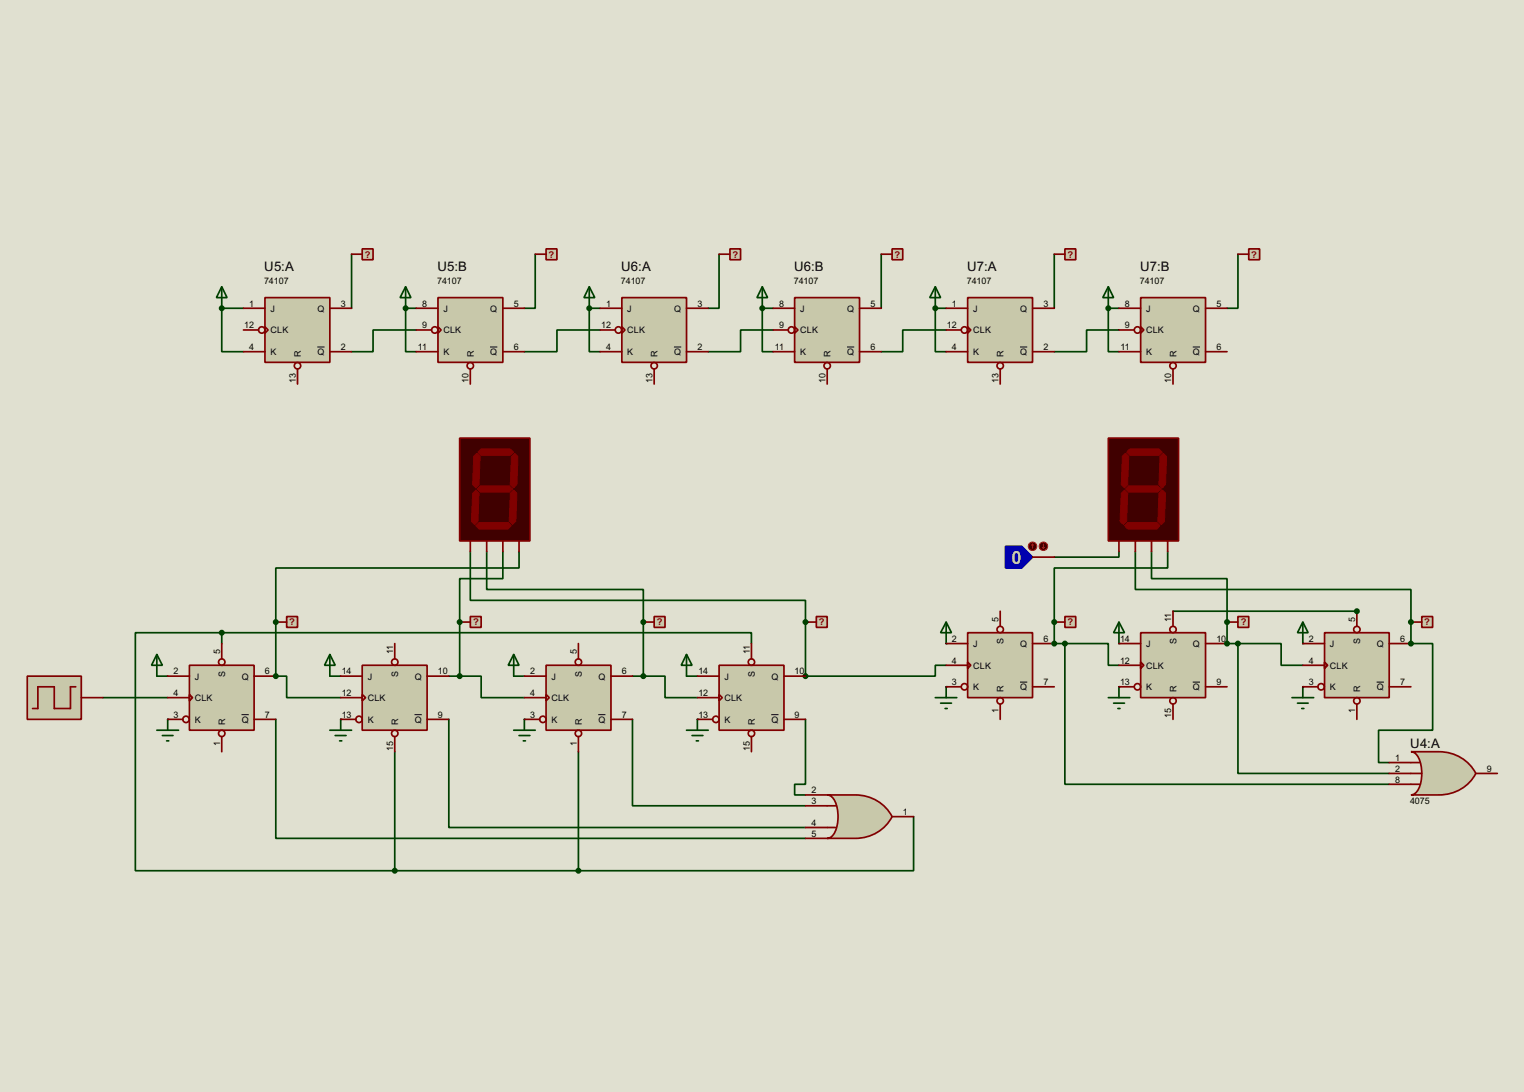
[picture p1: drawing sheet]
<svg xmlns="http://www.w3.org/2000/svg" width="358mm" height="256mm" viewBox="0 0 358 256" stroke-linecap="round" stroke-linejoin="round" font-family="sans-serif">
<path d="M0 0h358.1v256.5h-358.1z" fill="#e0e0d0"/>
<path d="M82.6 59.7v12.7M52.1 72.4v10.2h5.1" fill="none" stroke="#004000" stroke-width=".4"/>
<circle cx="52.1" cy="72.4" r=".2" fill="#004000"/>
<path d="M125.8 59.7v12.7h-2.6M52.1 72.4h5.1M95.3 72.4h2.5M97.8 77.5h-10.1v5.1h-5.1" fill="none" stroke="#004000" stroke-width=".4"/>
<circle cx="95.3" cy="72.4" r=".2" fill="#004000"/>
<path d="M169 59.7v12.7h-2.6M95.3 72.4v10.2h2.5M138.5 72.4v10.2h2.5M141 77.5h-10.1v5.1h-7.7" fill="none" stroke="#004000" stroke-width=".4"/>
<circle cx="138.5" cy="72.4" r=".2" fill="#004000"/>
<path d="M207.1 59.7v12.7M138.5 72.4h2.5M179.1 72.4v10.2h2.6M181.7 77.5h-7.7v5.1h-7.6" fill="none" stroke="#004000" stroke-width=".4"/>
<circle cx="179.1" cy="72.4" r=".2" fill="#004000"/>
<path d="M247.7 59.7v12.7M179.1 72.4h2.6M219.8 72.4v10.2h2.5M222.3 77.5h-10.2v5.1h-5" fill="none" stroke="#004000" stroke-width=".4"/>
<circle cx="219.8" cy="72.4" r=".2" fill="#004000"/>
<path d="M290.9 59.7v12.7h-2.6M219.8 72.4h2.5M260.4 72.4h2.5M262.9 77.5h-7.6v5.1h-7.6" fill="none" stroke="#004000" stroke-width=".4"/>
<circle cx="260.4" cy="72.4" r=".2" fill="#004000"/>
<path d="M260.4 72.4v10.2h2.5" fill="none" stroke="#004000" stroke-width=".4"/>
<g fill="#004000">
<circle cx="64.8" cy="146.1" r=".2"/>
<circle cx="108" cy="146.1" r=".2"/>
<circle cx="151.2" cy="146.1" r=".2"/>
<circle cx="189.3" cy="146.1" r=".2"/>
</g>
<path d="M110.5 129.6v11.4h78.8v5.1M114.4 129.6v8.9h36.8v7.6M118.2 129.6v6.3h-10.2v10.2M122 129.6v3.8h-57.2v12.7" fill="none" stroke="#004000" stroke-width=".4"/>
<circle cx="247.7" cy="146.1" r=".2" fill="#004000"/>
<path d="M274.4 129.6v3.8h-26.7v12.7" fill="none" stroke="#004000" stroke-width=".4"/>
<circle cx="331.5" cy="146.1" r=".2" fill="#004000"/>
<path d="M266.8 129.6v8.9h64.7v7.6" fill="none" stroke="#004000" stroke-width=".4"/>
<circle cx="288.3" cy="146.1" r=".2" fill="#004000"/>
<path d="M262.9 129.6v1.3h-15.2M270.6 129.6v6.3h17.7v10.2M77.5 158.8h2.6M189.3 146.1v12.7" fill="none" stroke="#004000" stroke-width=".4"/>
<circle cx="80.1" cy="169" r=".2" fill="#004000"/>
<path d="M120.7 158.8h2.5" fill="none" stroke="#004000" stroke-width=".4"/>
<circle cx="123.2" cy="169" r=".2" fill="#004000"/>
<path d="M161.3 158.8h2.6" fill="none" stroke="#004000" stroke-width=".4"/>
<g fill="#004000">
<circle cx="189.3" cy="158.8" r=".2"/>
<circle cx="163.9" cy="169" r=".2"/>
</g>
<path d="M36.9 158.8h2.5" fill="none" stroke="#004000" stroke-width=".4"/>
<circle cx="39.4" cy="169" r=".2" fill="#004000"/>
<path d="M64.8 146.1v12.7" fill="none" stroke="#004000" stroke-width=".4"/>
<circle cx="64.8" cy="158.8" r=".2" fill="#004000"/>
<g fill="none" stroke="#004000" stroke-width=".4">
<path d="M52.1 148.6h124.5v2.6M52.1 148.6h-20.3v55.9h61M52.1 148.6v2.6M64.8 158.8h2.6v5.1h12.7M105.5 158.8h2.5M108 158.8h5.1v5.1h10.1M108 146.1v12.7M148.6 158.8h2.6M151.2 158.8h5.1v5.1h7.6M151.2 146.1v12.7M64.8 169v27.9h124.5M92.8 176.6v27.9"/>
<path d="M105.5 169v25.4h83.8M135.9 176.6v27.9M148.6 169v20.3h40.7M189.3 169v15.2h-2.6v2.5h2.6M214.7 191.8v12.7h-78.8M92.8 204.5h43.1"/>
</g>
<g fill="#004000">
<circle cx="262.9" cy="151.2" r=".2"/>
<circle cx="262.9" cy="161.3" r=".2"/>
<circle cx="222.3" cy="151.2" r=".2"/>
</g>
<path d="M222.3 156.3h-2.5v2.5h-30.5" fill="none" stroke="#004000" stroke-width=".4"/>
<g fill="#004000">
<circle cx="222.3" cy="161.3" r=".2"/>
<circle cx="306.1" cy="151.2" r=".2"/>
<circle cx="306.1" cy="161.3" r=".2"/>
</g>
<path d="M247.7 146.1v5.1" fill="none" stroke="#004000" stroke-width=".4"/>
<circle cx="247.7" cy="151.2" r=".2" fill="#004000"/>
<path d="M288.3 146.1v5.1" fill="none" stroke="#004000" stroke-width=".4"/>
<circle cx="288.3" cy="151.2" r=".2" fill="#004000"/>
<path d="M247.7 151.2h2.5M250.2 151.2h10.2v5.1h2.5M250.2 151.2v33h76.2M288.3 151.2h2.6M290.9 151.2h10.1v5.1h5.1M290.9 151.2v30.5h35.5M331.5 146.1v5.1" fill="none" stroke="#004000" stroke-width=".4"/>
<circle cx="331.5" cy="151.2" r=".2" fill="#004000"/>
<path d="M331.5 151.2h5.1v20.3h-12.7v7.6h2.5" fill="none" stroke="#004000" stroke-width=".4"/>
<circle cx="318.8" cy="143.6" r=".2" fill="#004000"/>
<path d="M52.1 67.4l1.3 2.5h-2.5zM52.1 67.4v5M95.3 67.4l1.3 2.5h-2.6zM95.3 67.4v5M138.5 67.4l1.3 2.5h-2.6zM138.5 67.4v5M179.1 67.4l1.3 2.5h-2.5zM179.1 67.4v5M275.6 143.6h43.2M24.2 163.9h15.2" fill="none" stroke="#004000" stroke-width=".4"/>
<path d="M85.1 58.5h2.6v2.5h-2.6z" fill="#c8c8aa" stroke="#800000" stroke-width=".4"/>
<path d="M82.6 59.7h2.5" fill="none" stroke="#800000" stroke-width=".4"/>
<path d="M128.3 58.5h2.6v2.5h-2.6z" fill="#c8c8aa" stroke="#800000" stroke-width=".4"/>
<path d="M125.8 59.7h2.5" fill="none" stroke="#800000" stroke-width=".4"/>
<path d="M171.5 58.5h2.5v2.5h-2.5z" fill="#c8c8aa" stroke="#800000" stroke-width=".4"/>
<path d="M169 59.7h2.5" fill="none" stroke="#800000" stroke-width=".4"/>
<path d="M209.6 58.5h2.5v2.5h-2.5z" fill="#c8c8aa" stroke="#800000" stroke-width=".4"/>
<path d="M207.1 59.7h2.5" fill="none" stroke="#800000" stroke-width=".4"/>
<path d="M62.3 69.9h15.2v15.2h-15.2z" fill="#c8c8aa" stroke="#800000" stroke-width=".4"/>
<g fill="none" stroke="#800000" stroke-width=".4">
<path d="M57.2 72.4h5.1M57.2 77.5h3.6M62.3 76.8l.7 .7-.7 .8zM77.5 72.4h5.1M57.2 82.6h5.1M69.9 86.7v3.5M77.5 82.6h5.1"/>
<circle cx="61.5" cy="77.5" r=".75"/>
<circle cx="69.9" cy="85.9" r=".75"/>
</g>
<path d="M74.6 81.5h1.7" fill="none" stroke="#000" stroke-width=".23"/>
<circle cx="52.1" cy="72.4" r=".5" fill="#004000" stroke="#004000" stroke-width=".4"/>
<path d="M102.9 69.9h15.3v15.2h-15.3z" fill="#c8c8aa" stroke="#800000" stroke-width=".4"/>
<g fill="none" stroke="#800000" stroke-width=".4">
<path d="M97.8 72.4h5.1M97.8 77.5h3.6M102.9 76.8l.8 .7-.8 .8zM118.2 72.4h5M97.8 82.6h5.1M110.5 86.7v3.5M118.2 82.6h5"/>
<circle cx="102.1" cy="77.5" r=".75"/>
<circle cx="110.5" cy="85.9" r=".75"/>
</g>
<path d="M115.2 81.5h1.7" fill="none" stroke="#000" stroke-width=".23"/>
<circle cx="95.3" cy="72.4" r=".5" fill="#004000" stroke="#004000" stroke-width=".4"/>
<path d="M146.1 69.9h15.2v15.2h-15.2z" fill="#c8c8aa" stroke="#800000" stroke-width=".4"/>
<g fill="none" stroke="#800000" stroke-width=".4">
<path d="M141 72.4h5.1M141 77.5h3.6M146.1 76.8l.8 .7-.8 .8zM161.3 72.4h5.1M141 82.6h5.1M153.7 86.7v3.5M161.3 82.6h5.1"/>
<circle cx="145.3" cy="77.5" r=".75"/>
<circle cx="153.7" cy="85.9" r=".75"/>
</g>
<path d="M158.4 81.5h1.7" fill="none" stroke="#000" stroke-width=".23"/>
<circle cx="138.4" cy="72.4" r=".5" fill="#004000" stroke="#004000" stroke-width=".4"/>
<path d="M186.7 69.9h15.3v15.2h-15.3z" fill="#c8c8aa" stroke="#800000" stroke-width=".4"/>
<g fill="none" stroke="#800000" stroke-width=".4">
<path d="M181.7 72.4h5M181.7 77.5h3.5M186.7 76.8l.8 .7-.8 .8zM202 72.4h5.1M181.7 82.6h5M194.4 86.7v3.5M202 82.6h5.1"/>
<circle cx="185.9" cy="77.5" r=".75"/>
<circle cx="194.3" cy="85.9" r=".75"/>
</g>
<path d="M199 81.5h1.7" fill="none" stroke="#000" stroke-width=".23"/>
<circle cx="179.1" cy="72.4" r=".5" fill="#004000" stroke="#004000" stroke-width=".4"/>
<path d="M219.8 67.4l1.2 2.5h-2.5zM219.8 67.4v5M260.4 67.4l1.3 2.5h-2.6zM260.4 67.4v5" fill="none" stroke="#004000" stroke-width=".4"/>
<path d="M250.2 58.5h2.6v2.5h-2.6z" fill="#c8c8aa" stroke="#800000" stroke-width=".4"/>
<path d="M247.7 59.7h2.5" fill="none" stroke="#800000" stroke-width=".4"/>
<path d="M293.4 58.5h2.6v2.5h-2.6z" fill="#c8c8aa" stroke="#800000" stroke-width=".4"/>
<path d="M290.9 59.7h2.5" fill="none" stroke="#800000" stroke-width=".4"/>
<path d="M227.4 69.9h15.2v15.2h-15.2z" fill="#c8c8aa" stroke="#800000" stroke-width=".4"/>
<g fill="none" stroke="#800000" stroke-width=".4">
<path d="M222.3 72.4h5.1M222.3 77.5h3.6M227.4 76.8l.7 .7-.7 .8zM242.6 72.4h5.1M222.3 82.6h5.1M235 86.7v3.5M242.6 82.6h5.1"/>
<circle cx="226.6" cy="77.5" r=".75"/>
<circle cx="235" cy="85.9" r=".75"/>
</g>
<path d="M239.7 81.5h1.7" fill="none" stroke="#000" stroke-width=".23"/>
<circle cx="219.7" cy="72.4" r=".5" fill="#004000" stroke="#004000" stroke-width=".4"/>
<path d="M268 69.9h15.3v15.2h-15.3z" fill="#c8c8aa" stroke="#800000" stroke-width=".4"/>
<g fill="none" stroke="#800000" stroke-width=".4">
<path d="M262.9 72.4h5.1M262.9 77.5h3.6M268 76.8l.8 .7-.8 .8zM283.3 72.4h5M262.9 82.6h5.1M275.6 86.7v3.5M283.3 82.6h5"/>
<circle cx="267.2" cy="77.5" r=".75"/>
<circle cx="275.6" cy="85.9" r=".75"/>
</g>
<path d="M280.3 81.5h1.7" fill="none" stroke="#000" stroke-width=".23"/>
<circle cx="260.4" cy="72.4" r=".5" fill="#004000" stroke="#004000" stroke-width=".4"/>
<path d="M36.9 153.7l1.3 2.6h-2.6zM36.9 153.7v5.1M77.5 153.7l1.3 2.6h-2.5zM77.5 153.7v5.1M120.7 153.7l1.3 2.6h-2.6zM120.7 153.7v5.1M161.3 153.7l1.3 2.6h-2.5zM161.3 153.7v5.1" fill="none" stroke="#004000" stroke-width=".4"/>
<path d="M67.4 144.8h2.5v2.6h-2.5z" fill="#c8c8aa" stroke="#800000" stroke-width=".4"/>
<path d="M64.8 146.1h2.6" fill="none" stroke="#800000" stroke-width=".4"/>
<path d="M110.5 144.8h2.6v2.6h-2.6z" fill="#c8c8aa" stroke="#800000" stroke-width=".4"/>
<path d="M108 146.1h2.5" fill="none" stroke="#800000" stroke-width=".4"/>
<path d="M153.7 144.8h2.6v2.6h-2.6z" fill="#c8c8aa" stroke="#800000" stroke-width=".4"/>
<path d="M151.2 146.1h2.5" fill="none" stroke="#800000" stroke-width=".4"/>
<path d="M191.8 144.8h2.6v2.6h-2.6z" fill="#c8c8aa" stroke="#800000" stroke-width=".4"/>
<path d="M189.3 146.1h2.5" fill="none" stroke="#800000" stroke-width=".4"/>
<g fill="#004000" stroke="#004000" stroke-width=".4">
<circle cx="64.8" cy="146.1" r=".5"/>
<circle cx="108" cy="146.1" r=".5"/>
<circle cx="151.1" cy="146.1" r=".5"/>
<circle cx="189.2" cy="146.1" r=".5"/>
</g>
<path d="M108 102.9h16.5v24.2h-16.5z" fill="#400000" stroke="#800000" stroke-width=".4"/>
<g fill="#800000" stroke="#800000" stroke-width=".23">
<path d="M112.3 106.2l.8-.7h6.8l.8 .7-.8 .8h-6.8z" fill-rule="evenodd"/>
<path d="M120.2 107.2l.8-.7 .7 .7-.2 6.6-.8 .8-.8-.8z" fill-rule="evenodd"/>
<path d="M112.8 114.1h6.9l.8 .8-.8 .7h-6.9l-.7-.7z" fill-rule="evenodd"/>
<path d="M111.3 107.2l.8-.7 .7 .7-.2 6.6-.8 .8-.7-.8z" fill-rule="evenodd"/>
<path d="M119.9 115.9l.8-.8 .8 .8-.3 6.6-.7 .7-.8-.7z" fill-rule="evenodd"/>
<path d="M111.8 123.5l.8-.8h6.8l.8 .8-.8 .8h-6.8z" fill-rule="evenodd"/>
<path d="M111.8 115.1l.8 .8-.3 6.6-.7 .7-.8-.7 .3-6.6z" fill-rule="evenodd"/>
</g>
<path d="M110.5 127.1v2.5M114.4 127.1v2.5M118.2 127.1v2.5M122 127.1v2.5" fill="none" stroke="#800000" stroke-width=".4"/>
<path d="M250.2 144.8h2.6v2.6h-2.6z" fill="#c8c8aa" stroke="#800000" stroke-width=".4"/>
<path d="M247.7 146.1h2.5" fill="none" stroke="#800000" stroke-width=".4"/>
<path d="M290.9 144.8h2.5v2.6h-2.5z" fill="#c8c8aa" stroke="#800000" stroke-width=".4"/>
<path d="M288.3 146.1h2.6" fill="none" stroke="#800000" stroke-width=".4"/>
<path d="M334.1 144.8h2.5v2.6h-2.5z" fill="#c8c8aa" stroke="#800000" stroke-width=".4"/>
<path d="M331.5 146.1h2.6" fill="none" stroke="#800000" stroke-width=".4"/>
<circle cx="247.7" cy="146.1" r=".5" fill="#004000" stroke="#004000" stroke-width=".4"/>
<path d="M260.4 102.9h16.5v24.2h-16.5z" fill="#400000" stroke="#800000" stroke-width=".4"/>
<g fill="#800000" stroke="#800000" stroke-width=".23">
<path d="M264.7 106.2l.8-.7h6.8l.8 .7-.8 .8h-6.8z" fill-rule="evenodd"/>
<path d="M272.6 107.2l.8-.7 .7 .7-.2 6.6-.8 .8-.8-.8z" fill-rule="evenodd"/>
<path d="M265.2 114.1h6.9l.8 .8-.8 .7h-6.9l-.7-.7z" fill-rule="evenodd"/>
<path d="M263.7 107.2l.8-.7 .7 .7-.2 6.6-.8 .8-.7-.8z" fill-rule="evenodd"/>
<path d="M272.3 115.9l.8-.8 .8 .8-.3 6.6-.7 .7-.8-.7z" fill-rule="evenodd"/>
<path d="M264.2 123.5l.8-.8h6.8l.8 .8-.8 .8h-6.8z" fill-rule="evenodd"/>
<path d="M263.5 115.9l.7-.8 .8 .8-.3 6.6-.7 .7-.8-.7z" fill-rule="evenodd"/>
</g>
<path d="M262.9 127.1v2.5M266.8 127.1v2.5M270.6 127.1v2.5M274.4 127.1v2.5" fill="none" stroke="#800000" stroke-width=".4"/>
<g fill="#004000" stroke="#004000" stroke-width=".4">
<circle cx="331.5" cy="146.1" r=".5"/>
<circle cx="288.3" cy="146.1" r=".5"/>
</g>
<path d="M236.3 128.3h3.8l2.5 2.6-2.5 2.5h-3.8z" fill-rule="evenodd" fill="#0000c0" stroke="#000080" stroke-width=".4"/>
<path d="M242.6 130.9h5.1" fill="none" stroke="#800000" stroke-width=".4"/>
<circle cx="242.6" cy="128.3" r="1" fill="#400000" stroke="#f00" stroke-width=".23"/>
<path d="M242.6 127.8l-.2 .3M242.6 127.8l.3 .3M242.6 127.8v1" fill="none" stroke="#f00" stroke-width=".23"/>
<circle cx="245.1" cy="128.3" r="1" fill="#400000" stroke="#f00" stroke-width=".23"/>
<path d="M244.9 128.6l.3 .2M245.2 127.8v1M245.4 128.6l-.2 .2" fill="none" stroke="#f00" stroke-width=".23"/>
<circle cx="189.2" cy="158.8" r=".5" fill="#004000" stroke="#004000" stroke-width=".4"/>
<path d="M77.5 171.5h5.1M78.8 172.8h2.5M79.8 174h.5M80.1 169v2.5" fill="none" stroke="#004000" stroke-width=".4"/>
<path d="M85.1 156.3h15.3v15.2h-15.3z" fill="#c8c8aa" stroke="#800000" stroke-width=".4"/>
<g fill="none" stroke="#800000" stroke-width=".4">
<path d="M80.1 158.8h5M92.8 151.2v3.5M100.4 158.8h5.1M80.1 163.9h5M80.1 169h3.5M85.1 163.1l.8 .8-.8 .7zM92.8 173v3.6M100.4 169h5.1"/>
<circle cx="92.7" cy="155.5" r=".75"/>
<circle cx="84.3" cy="169" r=".75"/>
<circle cx="92.7" cy="172.3" r=".75"/>
</g>
<path d="M97.4 167.9h1.7" fill="none" stroke="#000" stroke-width=".23"/>
<path d="M120.7 171.5h5.1M122 172.8h2.5M123 174h.5M123.2 169v2.5" fill="none" stroke="#004000" stroke-width=".4"/>
<path d="M128.3 156.3h15.3v15.2h-15.3z" fill="#c8c8aa" stroke="#800000" stroke-width=".4"/>
<g fill="none" stroke="#800000" stroke-width=".4">
<path d="M123.2 158.8h5.1M135.9 151.2v3.5M143.6 158.8h5M123.2 163.9h5.1M123.2 169h3.6M128.3 163.1l.8 .8-.8 .7zM135.9 173v3.6M143.6 169h5"/>
<circle cx="135.9" cy="155.5" r=".75"/>
<circle cx="127.5" cy="169" r=".75"/>
<circle cx="135.9" cy="172.3" r=".75"/>
</g>
<path d="M140.6 167.9h1.7" fill="none" stroke="#000" stroke-width=".23"/>
<path d="M161.3 171.5h5.1M162.6 172.8h2.6M163.6 174h.5M163.9 169v2.5" fill="none" stroke="#004000" stroke-width=".4"/>
<path d="M169 156.3h15.2v15.2h-15.2z" fill="#c8c8aa" stroke="#800000" stroke-width=".4"/>
<g fill="none" stroke="#800000" stroke-width=".4">
<path d="M163.9 158.8h5.1M176.6 151.2v3.5M184.2 158.8h5.1M163.9 163.9h5.1M163.9 169h3.5M169 163.1l.7 .8-.7 .7zM176.6 173v3.6M184.2 169h5.1"/>
<circle cx="176.5" cy="155.5" r=".75"/>
<circle cx="168.2" cy="169" r=".75"/>
<circle cx="176.5" cy="172.3" r=".75"/>
</g>
<path d="M181.2 167.9h1.7" fill="none" stroke="#000" stroke-width=".23"/>
<path d="M36.9 171.5h5.1M38.2 172.8h2.5M39.2 174h.5M39.4 169v2.5" fill="none" stroke="#004000" stroke-width=".4"/>
<path d="M44.5 156.3h15.2v15.2h-15.2z" fill="#c8c8aa" stroke="#800000" stroke-width=".4"/>
<g fill="none" stroke="#800000" stroke-width=".4">
<path d="M39.4 158.8h5.1M52.1 151.2v3.5M59.7 158.8h5.1M39.4 163.9h5.1M39.4 169h3.6M44.5 163.1l.8 .8-.8 .7zM52.1 173v3.6M59.7 169h5.1"/>
<circle cx="52.1" cy="155.5" r=".75"/>
<circle cx="43.7" cy="169" r=".75"/>
<circle cx="52.1" cy="172.3" r=".75"/>
</g>
<path d="M56.8 167.9h1.7" fill="none" stroke="#000" stroke-width=".23"/>
<g fill="#004000" stroke="#004000" stroke-width=".4">
<circle cx="64.8" cy="158.8" r=".5"/>
<circle cx="108" cy="158.8" r=".5"/>
<circle cx="151.1" cy="158.8" r=".5"/>
</g>
<path d="M194.4 186.7h6.6a9.6 9.6 0 0 1 8.6 5.1 9.6 9.6 0 0 1-8.6 5.1h-6.6a3.2 3.2 0 0 0 2.3-3.1 7.7 7.7 0 0 0-1.3-6.7z" fill-rule="evenodd" fill="#c8c8aa" stroke="#800000" stroke-width=".4"/>
<path d="M189.3 194.4h7.1M189.3 189.3h7.1M189.3 186.7h5.1M189.3 196.9h5.1M209.6 191.8h5.1" fill="none" stroke="#800000" stroke-width=".4"/>
<g fill="#004000" stroke="#004000" stroke-width=".4">
<circle cx="52.1" cy="148.6" r=".5"/>
<circle cx="92.7" cy="204.5" r=".5"/>
<circle cx="135.9" cy="204.5" r=".5"/>
</g>
<path d="M222.3 146.1l1.3 2.5h-2.6zM222.3 146.1v5.1M262.9 146.1l1.3 2.5h-2.5zM262.9 146.1v5.1M306.1 146.1l1.3 2.5h-2.5zM306.1 146.1v5.1M260.4 163.9h5.1M261.7 165.2h2.5M262.7 166.4h.5M262.9 161.3v2.6" fill="none" stroke="#004000" stroke-width=".4"/>
<path d="M268 148.6h15.3v15.3h-15.3z" fill="#c8c8aa" stroke="#800000" stroke-width=".4"/>
<g fill="none" stroke="#800000" stroke-width=".4">
<path d="M262.9 151.2h5.1M262.9 156.3h5.1M268 155.5l.8 .8-.8 .7zM275.6 143.6v3.5M283.3 151.2h5M262.9 161.3h3.6M275.6 165.4v3.6M283.3 161.3h5"/>
<circle cx="275.6" cy="147.9" r=".75"/>
<circle cx="267.2" cy="161.3" r=".75"/>
<circle cx="275.6" cy="164.6" r=".75"/>
</g>
<path d="M280.3 160.2h1.7" fill="none" stroke="#000" stroke-width=".23"/>
<path d="M219.8 163.9h5M221 165.2h2.6M222.1 166.4h.5M222.3 161.3v2.6" fill="none" stroke="#004000" stroke-width=".4"/>
<path d="M227.4 148.6h15.2v15.3h-15.2z" fill="#c8c8aa" stroke="#800000" stroke-width=".4"/>
<g fill="none" stroke="#800000" stroke-width=".4">
<path d="M222.3 151.2h5.1M222.3 156.3h5.1M227.4 155.5l.7 .8-.7 .7zM235 143.6v3.5M242.6 151.2h5.1M222.3 161.3h3.6M235 165.4v3.6M242.6 161.3h5.1"/>
<circle cx="235" cy="147.9" r=".75"/>
<circle cx="226.6" cy="161.3" r=".75"/>
<circle cx="235" cy="164.6" r=".75"/>
</g>
<path d="M239.7 160.2h1.7" fill="none" stroke="#000" stroke-width=".23"/>
<path d="M303.6 163.9h5.1M304.9 165.2h2.5M305.9 166.4h.5M306.1 161.3v2.6" fill="none" stroke="#004000" stroke-width=".4"/>
<path d="M311.2 148.6h15.2v15.3h-15.2z" fill="#c8c8aa" stroke="#800000" stroke-width=".4"/>
<g fill="none" stroke="#800000" stroke-width=".4">
<path d="M306.1 151.2h5.1M306.1 156.3h5.1M311.2 155.5l.8 .8-.8 .7zM318.8 143.6v3.5M326.4 151.2h5.1M306.1 161.3h3.6M318.8 165.4v3.6M326.4 161.3h5.1"/>
<circle cx="318.8" cy="147.9" r=".75"/>
<circle cx="310.4" cy="161.3" r=".75"/>
<circle cx="318.8" cy="164.6" r=".75"/>
</g>
<path d="M323.5 160.2h1.7" fill="none" stroke="#000" stroke-width=".23"/>
<g fill="#004000" stroke="#004000" stroke-width=".4">
<circle cx="247.7" cy="151.2" r=".5"/>
<circle cx="288.3" cy="151.2" r=".5"/>
</g>
<path d="M331.5 176.6h6.6a9.6 9.6 0 0 1 8.7 5.1 9.6 9.6 0 0 1-8.7 5h-6.6a3.2 3.2 0 0 0 2.4-3.1 7.7 7.7 0 0 0-1.4-6.6z" fill-rule="evenodd" fill="#c8c8aa" stroke="#800000" stroke-width=".4"/>
<path d="M326.4 179.1h7.2M326.4 181.7h7.7M326.4 184.2h7.2M346.8 181.7h5" fill="none" stroke="#800000" stroke-width=".4"/>
<g fill="#004000" stroke="#004000" stroke-width=".4">
<circle cx="250.2" cy="151.2" r=".5"/>
<circle cx="290.8" cy="151.2" r=".5"/>
<circle cx="331.5" cy="151.2" r=".5"/>
<circle cx="318.8" cy="143.6" r=".5"/>
</g>
<path d="M6.4 158.8h12.7v10.2h-12.7z" fill="#c8c8aa" stroke="#800000" stroke-width=".4"/>
<path d="M17.8 161.3h-1.2v5.1h-3.8v-5.1h-3.9v5.1h-1.2M19.1 163.9h5.1" fill="none" stroke="#800000" stroke-width=".4"/>
<text font-size="4.8" fill="#c0c0c0" x="237.7" y="132.4">0</text>
<g font-size="3.5">
<text x="62.1" y="63.7">U5:A</text>
<text x="102.8" y="63.7">U5:B</text>
<text x="146" y="63.7">U6:A</text>
<text x="186.6" y="63.7">U6:B</text>
<text x="227.2" y="63.7">U7:A</text>
<text x="267.9" y="63.7">U7:B</text>
<text x="331.4" y="175.8">U4:A</text>
</g>
<g font-size="2.5" fill="#800000">
<text x="85.8" y="60.5">?</text>
<text x="128.9" y="60.5">?</text>
<text x="172.1" y="60.5">?</text>
<text x="210.2" y="60.5">?</text>
<text x="250.9" y="60.5">?</text>
<text x="294" y="60.5">?</text>
<text x="68" y="146.9">?</text>
<text x="111.2" y="146.9">?</text>
<text x="154.3" y="146.9">?</text>
<text x="192.4" y="146.9">?</text>
<text x="250.9" y="146.9">?</text>
<text x="291.5" y="146.9">?</text>
<text x="334.7" y="146.9">?</text>
</g>
<g font-size="2.4">
<text x="58.6" y="72">1</text>
<text x="62.1" y="66.6">74107</text>
<text x="80.1" y="72">3</text>
<text x="99.2" y="72">8</text>
<text x="102.7" y="66.6">74107</text>
<text x="120.7" y="72">5</text>
<text x="142.4" y="72">1</text>
<text x="145.9" y="66.6">74107</text>
<text x="163.9" y="72">3</text>
<text x="183.1" y="72">8</text>
<text x="186.5" y="66.6">74107</text>
<text x="204.5" y="72">5</text>
<text x="223.7" y="72">1</text>
<text x="227.2" y="66.6">74107</text>
<text x="245.2" y="72">3</text>
<text x="264.3" y="72">8</text>
<text x="267.8" y="66.6">74107</text>
<text x="285.8" y="72">5</text>
<text x="57.4" y="77.1">12</text>
<text x="63.6" y="73.2">J</text>
<text x="74.6" y="73.2">Q</text>
<text x="99.2" y="77.1">9</text>
<text x="104.2" y="73.2">J</text>
<text x="115.2" y="73.2">Q</text>
<text x="141.3" y="77.1">12</text>
<text x="147.4" y="73.2">J</text>
<text x="158.4" y="73.2">Q</text>
<text x="183.1" y="77.1">9</text>
<text x="188" y="73.2">J</text>
<text x="199" y="73.2">Q</text>
<text x="222.5" y="77.1">12</text>
<text x="228.7" y="73.2">J</text>
<text x="239.7" y="73.2">Q</text>
<text x="264.3" y="77.1">9</text>
<text x="269.3" y="73.2">J</text>
<text x="280.3" y="73.2">Q</text>
<text x="58.6" y="82.2">4</text>
<text x="63.6" y="78.3">CLK</text>
<text x="63.6" y="83.4">K</text>
<text x="70.7" y="83.8" transform="rotate(-90 70.7 83.8)">R</text>
<text x="74.6" y="83.4">Q</text>
<text x="80.1" y="82.2">2</text>
<text x="98.2" y="82.2">11</text>
<text x="104.2" y="78.3">CLK</text>
<text x="104.2" y="83.4">K</text>
<text x="111.3" y="83.8" transform="rotate(-90 111.3 83.8)">R</text>
<text x="115.2" y="83.4">Q</text>
<text x="120.7" y="82.2">6</text>
<text x="142.4" y="82.2">4</text>
<text x="147.4" y="78.3">CLK</text>
<text x="147.4" y="83.4">K</text>
<text x="154.5" y="83.8" transform="rotate(-90 154.5 83.8)">R</text>
<text x="158.4" y="83.4">Q</text>
<text x="163.9" y="82.2">2</text>
<text x="182" y="82.2">11</text>
<text x="188" y="78.3">CLK</text>
<text x="188" y="83.4">K</text>
<text x="195.2" y="83.8" transform="rotate(-90 195.2 83.8)">R</text>
<text x="199" y="83.4">Q</text>
<text x="204.5" y="82.2">6</text>
<text x="223.7" y="82.2">4</text>
<text x="228.7" y="78.3">CLK</text>
<text x="228.7" y="83.4">K</text>
<text x="235.8" y="83.8" transform="rotate(-90 235.8 83.8)">R</text>
<text x="239.7" y="83.4">Q</text>
<text x="245.2" y="82.2">2</text>
<text x="263.3" y="82.2">11</text>
<text x="269.3" y="78.3">CLK</text>
<text x="269.3" y="83.4">K</text>
<text x="276.4" y="83.8" transform="rotate(-90 276.4 83.8)">R</text>
<text x="280.3" y="83.4">Q</text>
<text x="285.8" y="82.2">6</text>
<text x="69.5" y="90" transform="rotate(-90 69.5 90)">13</text>
<text x="110.1" y="90" transform="rotate(-90 110.1 90)">10</text>
<text x="153.3" y="90" transform="rotate(-90 153.3 90)">13</text>
<text x="194" y="90" transform="rotate(-90 194 90)">10</text>
<text x="234.6" y="90" transform="rotate(-90 234.6 90)">13</text>
<text x="275.2" y="90" transform="rotate(-90 275.2 90)">10</text>
<text x="234.6" y="146.1" transform="rotate(-90 234.6 146.1)">5</text>
<text x="275.2" y="146.1" transform="rotate(-90 275.2 146.1)">11</text>
<text x="318.4" y="146.1" transform="rotate(-90 318.4 146.1)">5</text>
<text x="51.7" y="153.7" transform="rotate(-90 51.7 153.7)">5</text>
<text x="92.4" y="153.7" transform="rotate(-90 92.4 153.7)">11</text>
<text x="135.5" y="153.7" transform="rotate(-90 135.5 153.7)">5</text>
<text x="176.2" y="153.7" transform="rotate(-90 176.2 153.7)">11</text>
<text x="223.7" y="150.8">2</text>
<text x="223.7" y="155.9">4</text>
<text x="228.7" y="152">J</text>
<text x="235.8" y="151.3" transform="rotate(-90 235.8 151.3)">S</text>
<text x="239.7" y="152">Q</text>
<text x="245.2" y="150.8">6</text>
<text x="263.2" y="150.8">14</text>
<text x="263.2" y="155.9">12</text>
<text x="269.3" y="152">J</text>
<text x="276.4" y="151.3" transform="rotate(-90 276.4 151.3)">S</text>
<text x="280.3" y="152">Q</text>
<text x="285.8" y="150.8">10</text>
<text x="307.5" y="150.8">2</text>
<text x="307.5" y="155.9">4</text>
<text x="312.5" y="152">J</text>
<text x="319.6" y="151.3" transform="rotate(-90 319.6 151.3)">S</text>
<text x="323.5" y="152">Q</text>
<text x="329" y="150.8">6</text>
<text x="40.8" y="158.4">2</text>
<text x="45.8" y="159.6">J</text>
<text x="52.9" y="158.9" transform="rotate(-90 52.9 158.9)">S</text>
<text x="56.8" y="159.6">Q</text>
<text x="62.3" y="158.4">6</text>
<text x="80.3" y="158.4">14</text>
<text x="86.4" y="159.6">J</text>
<text x="93.6" y="158.9" transform="rotate(-90 93.6 158.9)">S</text>
<text x="97.4" y="159.6">Q</text>
<text x="102.9" y="158.4">10</text>
<text x="124.6" y="158.4">2</text>
<text x="129.6" y="159.6">J</text>
<text x="136.7" y="158.9" transform="rotate(-90 136.7 158.9)">S</text>
<text x="140.6" y="159.6">Q</text>
<text x="146.1" y="158.4">6</text>
<text x="164.1" y="158.4">14</text>
<text x="170.2" y="159.6">J</text>
<text x="177.4" y="158.9" transform="rotate(-90 177.4 158.9)">S</text>
<text x="181.2" y="159.6">Q</text>
<text x="186.7" y="158.4">10</text>
<text x="223.7" y="160.9">3</text>
<text x="228.7" y="157.1">CLK</text>
<text x="245.2" y="160.9">7</text>
<text x="263.2" y="160.9">13</text>
<text x="269.3" y="157.1">CLK</text>
<text x="285.8" y="160.9">9</text>
<text x="307.5" y="160.9">3</text>
<text x="312.5" y="157.1">CLK</text>
<text x="329" y="160.9">7</text>
<text x="40.8" y="163.5">4</text>
<text x="45.8" y="164.7">CLK</text>
<text x="80.3" y="163.5">12</text>
<text x="86.4" y="164.7">CLK</text>
<text x="124.6" y="163.5">4</text>
<text x="129.6" y="164.7">CLK</text>
<text x="164.1" y="163.5">12</text>
<text x="170.2" y="164.7">CLK</text>
<text x="228.7" y="162.1">K</text>
<text x="234.6" y="167.5" transform="rotate(-90 234.6 167.5)">1</text>
<text x="235.8" y="162.6" transform="rotate(-90 235.8 162.6)">R</text>
<text x="239.7" y="162.1">Q</text>
<text x="269.3" y="162.1">K</text>
<text x="276.4" y="162.6" transform="rotate(-90 276.4 162.6)">R</text>
<text x="280.3" y="162.1">Q</text>
<text x="312.5" y="162.1">K</text>
<text x="318.4" y="167.6" transform="rotate(-90 318.4 167.6)">1</text>
<text x="319.6" y="162.6" transform="rotate(-90 319.6 162.6)">R</text>
<text x="323.5" y="162.1">Q</text>
<text x="40.8" y="168.6">3</text>
<text x="45.8" y="169.8">K</text>
<text x="52.9" y="170.2" transform="rotate(-90 52.9 170.2)">R</text>
<text x="56.8" y="169.8">Q</text>
<text x="62.3" y="168.6">7</text>
<text x="80.3" y="168.6">13</text>
<text x="86.4" y="169.8">K</text>
<text x="93.6" y="170.2" transform="rotate(-90 93.6 170.2)">R</text>
<text x="97.4" y="169.8">Q</text>
<text x="102.9" y="168.6">9</text>
<text x="124.6" y="168.6">3</text>
<text x="129.6" y="169.8">K</text>
<text x="136.7" y="170.2" transform="rotate(-90 136.7 170.2)">R</text>
<text x="140.6" y="169.8">Q</text>
<text x="146.1" y="168.6">7</text>
<text x="164.1" y="168.6">13</text>
<text x="170.2" y="169.8">K</text>
<text x="177.4" y="170.2" transform="rotate(-90 177.4 170.2)">R</text>
<text x="181.2" y="169.8">Q</text>
<text x="186.7" y="168.6">9</text>
<text x="275.2" y="168.7" transform="rotate(-90 275.2 168.7)">15</text>
<text x="51.7" y="175.2" transform="rotate(-90 51.7 175.2)">1</text>
<text x="92.4" y="176.3" transform="rotate(-90 92.4 176.3)">15</text>
<text x="135.5" y="175.2" transform="rotate(-90 135.5 175.2)">1</text>
<text x="176.2" y="176.3" transform="rotate(-90 176.2 176.3)">15</text>
<text x="327.8" y="178.7">1</text>
<text x="327.8" y="181.3">2</text>
<text x="327.8" y="183.8">8</text>
<text x="349.3" y="181.3">9</text>
<text x="190.7" y="186.3">2</text>
<text x="190.7" y="188.9">3</text>
<text x="212.1" y="191.4">1</text>
<text x="331.3" y="188.9">4075</text>
<text x="190.7" y="194">4</text>
<text x="190.7" y="196.5">5</text>
</g>
</svg>
